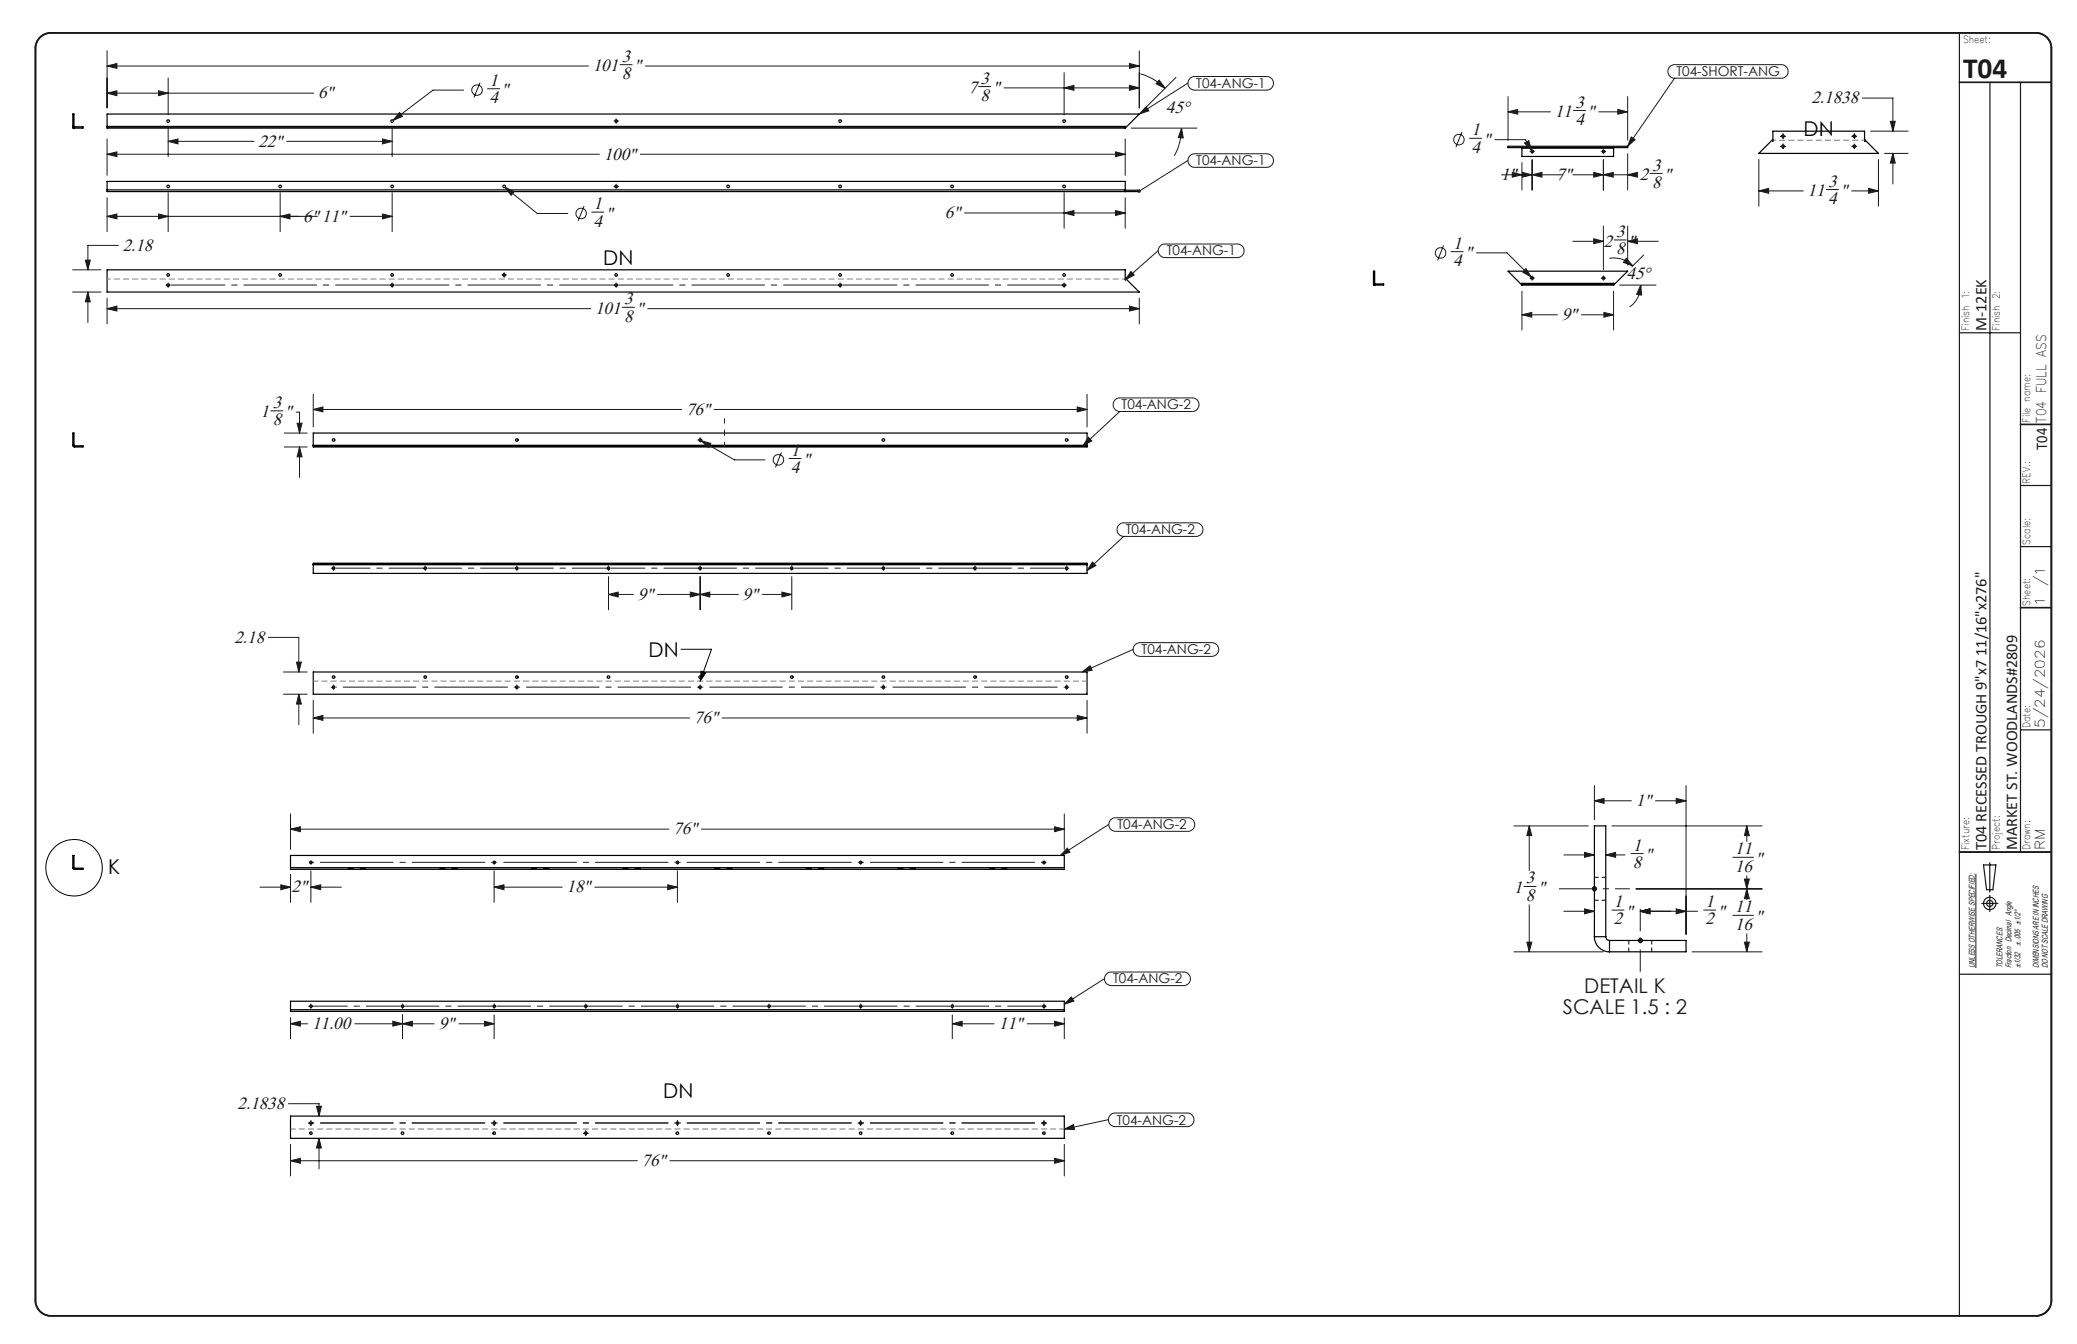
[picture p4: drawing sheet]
<svg xmlns="http://www.w3.org/2000/svg" width="432mm" height="279mm" viewBox="0 0 432 279" stroke-linecap="round" stroke-linejoin="round" font-family="sans-serif">
<g fill="none" stroke="#191924" stroke-width=".21">
<path d="M22.3 13.7l2-.5v1zM22.3 19.4l2-.5v1zM22.3 10.5v11.9M22.3 13.7h100M22.3 19.4h42.9M32.9 18.9l2.1 .5-2.1 .5zM35 16.2v7.7M96.4 18.7h-6.4l-8.3 6.3M99.8 17.2l-1.3 3.1M101.4 18.5h2.5M128.9 13.4h2.5M134.2 13.7h102.7"/>
<path d="M203.4 18h2.6M208.7 18.3h28.2M221.2 18.3l2.1-.6v1.1zM221.2 15.1v8.8M234.8 13.2l2.1 .5-2.1 .5zM234.8 17.7l2.1 .6-2.1 .5zM236.9 10.5v11.9M237.1 15.3a11.9 11.9 0 0 1 5.1 3M241 16.7l1.2 1.6-1.9-.9zM244.5 16.1l-6.8 6.7M246.9 17.3l-10 6.4M247.3 16.4l.9-.5h15.1a1.41 1.41 0 0 1 1.5 1.4 1.41 1.41 0 0 1-1.5 1.4h-14.9a1.42 1.42 0 0 1-1.3-.8 1.42 1.42 0 0 1 .2-1.5z"/>
<path d="M347.2 13.8l.8-.4h22.3a1.41 1.41 0 0 1 1.5 1.5 1.41 1.41 0 0 1-1.5 1.4h-22.1a1.43 1.43 0 0 1-1.3-1 1.43 1.43 0 0 1 .3-1.5zM348.2 16.2l-9.8 14.2M22.3 32.1l2-.5v1zM22.3 28.9v7.5M22.3 32.1h102.3M35 29.4l2-.5v1zM35 26.4v6.2M35 29.4h17.8M59.6 29.4h21.9M79.5 28.9l2 .5-2 .5zM81.5 26.4v6.2M83 23.4l.7 .8-2 .8z"/>
<path d="M105 38.9l1.9 .9-.6 .8zM105 38.9l6.7 5.5h6.3M127.6 25.2h.1M127.6 38.8h.1M127.9 25.2h.4M127.9 38.8h.4M128.1 24.7h.1M128.1 24.9v.5M128.1 25.6h.1M128.1 38.3h.1M128.1 38.6v.4M128.1 39.2h.1"/>
<path d="M128.5 25.2h.1M128.5 38.8h.1M133.1 32.1h100.8M231.9 31.6l2 .5-2 .5zM233.9 28.9v7.5M235.2 26.6h13.6M238.3 22.2l.5 .8-1.9 .7zM245.6 26.6l.4 2.1-1-.1zM245.6 26.6a11.8 11.8 0 0 1-1.5 5.8M246.9 33.4l-10.1 6.4M247.4 32.3l1-.3h14.9a1.41 1.41 0 0 1 1.5 1.4 1.41 1.41 0 0 1-1.5 1.4h-14.9a1.4 1.4 0 0 1-1.4-.9 1.4 1.4 0 0 1 .4-1.6zM303.9 27.4l-1.2 3.2"/>
<path d="M305.5 28.8h2.5M310.8 29h6.3l1.3 2.3M312.2 36.3h12.7M313.5 23.2l2-.4v.9zM313.5 20.1v9M313.5 23.2h8.8M314.4 35.8l2 .5-2 .5zM316.4 33.8v5.7M316.5 35.8l2 .5-2 .5zM316.9 29.7l.9-.5 .6 2.1zM318.1 31.5h.1M318.3 31.5h.4"/>
<path d="M318.5 36.3l2.1-.5v1zM318.5 31h.1M318.5 31.3v.4M318.5 31.9v.1M318.5 33.2v6.3M318.9 31.5h.1M327 36.3h13M327.1 23h2.5M331.3 35.8l2 .5-2 .5zM332.4 23.2h6M332.9 31.5h.1M333.1 31.5h.5"/>
<path d="M333.3 36.3l2.1-.5v1zM333.3 31h.1M333.3 31.3v.4M333.3 31.9v.1M333.3 33.2v6.3M333.8 31.5h.1M336.3 22.8l2.1 .4-2.1 .5zM338.4 36.3l2-.5v1zM338.4 20.1v9M338.4 32v7.5M339.1 28.5l.8 .5-1.5 1.4zM343 36.1h2.6"/>
<path d="M365.7 39.7l2-.5v1zM365.7 33.2v9.7M365.7 39.7h9.2M370.2 28.3h.1M370.2 30.4h.1M370.5 28.3h.4M370.5 30.4h.4M370.7 27.8v.1M370.7 28.1v.4M370.7 28.8h.1M370.7 30h.1M370.7 30.2v.4"/>
<path d="M370.7 30.8v.1M371.1 28.3h.1M371.1 30.4h.1M379.7 39.4h2.5M385 39.7h5.5M385 28.3h.1M385 30.4h.1M385.3 28.3h.4M385.3 30.4h.4M385.5 27.8v.1M385.5 28.1v.4M385.5 28.8h.1"/>
<path d="M385.5 30h.1M385.5 30.2v.4M385.5 30.8v.1M385.9 28.3h.1M385.9 30.4h.1M387.2 20.4h6.3v6.9M388.5 39.2l2 .5-2 .5zM388.9 27.3h7.8M390.5 33.2v9.7M391.8 31.9h4.9M393 25.2h1l-.5 2.1zM393.5 31.9l.5 2h-1z"/>
<path d="M393.5 31.9v6.3M15.1 56.1h5.9M17.7 54.1h1.1l-.5 2zM22.3 45l2-.5v1zM22.3 41.1v7.1M22.3 45h43.7M24.6 51h-6.3v5.1M32.9 44.5l2.1 .5-2.1 .5zM34.5 59.3h.1M34.7 59.3h.5M35 40v8.2M35 58.8h.1"/>
<path d="M35 59.1v.4M35 59.7v.1M58.2 45l2.1-.5v1zM58.2 40v8.2M72.8 45h8.7M79.5 44.5l2 .5-2 .5zM81.3 59.3h.4M81.5 40v8.2M81.5 58.8h.1M81.5 59.1v.4M81.5 59.7v.1M104.4 57.2h.1"/>
<path d="M104.6 57.2h.4M104.8 56.7h.1M104.8 56.9v.5M104.8 57.6h.1M105.2 57.2h.1M121.4 42.8l-1.2 3.1M123 44.1h2.5M127.9 59.3h.4M128.1 58.8h.1M128.1 59.1v.4M128.1 59.7v.1M174.4 59.3h.5"/>
<path d="M174.7 58.8h.1M174.7 59.1v.4M174.7 59.7v.1M200.5 44.3h33.4M221 59.3h.4M221.2 44.3l2.1-.5v1zM221.2 40v7.4M221.2 58.8h.1M221.2 59.1v.4M221.2 59.7v.1M221.7 59.3h.1M231.9 43.8l2 .5-2 .5z"/>
<path d="M233.9 41.1v6.3M235.1 56.4l.7 .8-1.9 1zM240.8 52.1l-6.9 6.1M241.2 51.2l.8-.5h15.2a1.41 1.41 0 0 1 1.5 1.4 1.41 1.41 0 0 1-1.5 1.5h-15a1.42 1.42 0 0 1-1.3-.9 1.42 1.42 0 0 1 .3-1.5zM300.1 51l-1.2 3.2M301.7 52.3h2.5M307 52.6h6.3l5 5M316.5 56.6l.8-.8 1 1.8zM318.1 57.8h.1M318.3 57.8h.4M318.5 57.3v.1M318.5 57.6v.4"/>
<path d="M318.5 58.2v.1M318.9 57.8h.1M327 50.2h6.3M331.3 49.6l2 .6-2 .5zM332.9 57.8h.1M333.1 57.8h.5M333.3 47v9.1M333.3 57.3v.1M333.3 57.6v.4M333.3 58.2v.1M333.8 57.8h.1M334.6 53.7a5.5 5.5 0 0 1 4.8 1.6"/>
<path d="M335.6 49.9h2.5M336.7 59.3h7.6M338.1 53.7l1.3 1.6-1.9-.8zM338.4 50.2l2-.6v1.1zM338.4 47v8.1M338.4 50.2h6.3M341.1 59.3l.2 2-1-.1zM341.1 59.3a5.5 5.5 0 0 1-2.3 4.5M341.7 53l-2.4 2.5M15.1 60.7h5.9M18.3 60.7l.5 2.1h-1.1zM18.3 60.7v6.4"/>
<path d="M22.3 64.2l2-.6v1.1zM22.3 62v5.3M22.3 64.2h100.5M129.4 63.9h2.5M134.7 64.2h102.2M234.8 63.6l2.1 .6-2.1 .5zM236.9 62v5.3M316.4 65.4l2.1-.5v1zM316.4 60.5v8.1M316.4 65.4h7.4M328.8 65.4h6.7M333.4 64.9l2.1 .5-2.1 .5z"/>
<path d="M335.5 60.5v8.1M56.3 85.4h2.5M59.1 92.9h4.8M59.1 90h4.8M61.6 85.7h.7v4.3M61.8 88h1l-.5 2zM62.3 92.9l.5 2.1h-1zM62.3 92.9v6.4M65.1 85.1l2-.5v1zM65.1 82v6.8M65.1 85.1h76.6M145.1 91.5h.1"/>
<path d="M145.3 91.5h.5M145.6 91v.1M145.6 91.3v.4M145.6 91.9h.1M145.8 91.6l2 .6-.5 .9zM145.8 91.6l6.9 4h6.3M146 91.5h.1M148.5 85.1h77.5M162.5 94l-1.3 3.2M164 95.3h2.5M223.9 84.6l2.1 .5-2.1 .5zM226 82v6.8"/>
<path d="M226.3 90.9l.7 .8-1.9 1zM231.8 83.2l.9-.5h15.2a1.41 1.41 0 0 1 1.4 1.4 1.41 1.41 0 0 1-1.4 1.4h-15.1a1.42 1.42 0 0 1-1.3-.8 1.42 1.42 0 0 1 .3-1.5zM232.8 85.5l-7.7 7.2M68.9 118.1h.1M69.1 118.1h.5M69.4 117.7h.1M69.4 117.9v.5M69.4 118.6h.1M88.2 118.1h.4M88.4 117.7h.1M88.4 117.9v.5M88.4 118.6h.1"/>
<path d="M107.2 118.1h.5M107.5 117.7h.1M107.5 117.9v.5M107.5 118.6h.1M126.3 118.1h.4M126.5 117.7h.1M126.5 117.9v.5M126.5 118.6h.1M126.5 119.9v6.9M145.3 118.1h.5M145.6 117.7h.1M145.6 117.9v.5"/>
<path d="M145.6 118.6h.1M145.6 119.9v6.9M164.4 118.1h.4M164.6 117.7h.1M164.6 117.9v.5M164.6 118.6h.1M164.6 119.9v6.9M183.4 118.1h.5M183.7 117.7h.1M183.7 117.9v.5M183.7 118.6h.1M202.5 118.1h.4"/>
<path d="M202.7 117.7h.1M202.7 117.9v.5M202.7 118.6h.1M221.5 118.1h.5M221.8 117.7h.1M221.8 117.9v.5M221.8 118.6h.1M222.2 118.1h.1M227.1 116.8l.7 .8-1.8 1zM232.6 109.1l.9-.4h15.2a1.41 1.41 0 0 1 1.4 1.4 1.41 1.41 0 0 1-1.4 1.4h-15.1a1.4 1.4 0 0 1-1.3-.8 1.4 1.4 0 0 1 .3-1.6zM233.6 111.5l-7.6 7.1M55.8 132.5h6.3v7.2"/>
<path d="M58.9 139.7h5M61.6 137.7h1.1l-.6 2zM126.5 123.6l2-.5v1zM126.5 123.6h5.2M136.7 123.6h16.8M143.5 123.1l2.1 .5-2.1 .5zM145.6 123.6l2-.5v1zM158.5 123.6h6.1M162.6 123.1l2 .5-2 .5zM225 139.7l1.6-1.3 .4 .9zM235.6 135l-10.6 4.7M236 133.9l1-.3h15a1.43 1.43 0 0 1 1.4 1.4 1.43 1.43 0 0 1-1.4 1.5h-15a1.43 1.43 0 0 1-1.3-1 1.43 1.43 0 0 1 .3-1.6z"/>
<path d="M58.9 144.3h5M62.1 144.3l.6 2.1h-1.1zM62.1 144.3v6.4M65.1 149.3l2-.6v1.1zM65.1 145.6v6.8M65.1 149.3h78.3M68.9 142.9h.1M69.1 142.9h.5M69.4 142.4v.1M69.4 142.7v.4M69.4 143.3h.1M107.2 142.9h.5"/>
<path d="M107.5 142.4v.1M107.5 142.7v.4M107.5 143.3h.1M145.3 142.9h.5M145.6 142.4v.1M145.6 142.7v.4M145.6 143.3h.1M150.1 149.3h75.9M183.4 142.9h.5M183.7 142.4v.1M183.7 142.7v.4M183.7 143.3h.1"/>
<path d="M221.5 142.9h.5M221.8 142.4v.1M221.8 142.7v.4M221.8 143.3h.1M222.2 142.9h.1M223.9 148.7l2.1 .6-2.1 .5zM226 145.6v6.8M60.4 172.4l2-.5v1zM60.4 169.2v7.4M60.4 172.4h78.7M64.2 179.3h.1M64.4 179.3h.4"/>
<path d="M64.6 178.8v.1M64.6 179.1v.4M64.6 179.7v.1M102.5 179.3h.4M102.7 178.8v.1M102.7 179.1v.4M102.7 179.7v.1M140.6 179.3h.4M140.8 178.8v.1M140.8 179.1v.4M140.8 179.7v.1M145.8 172.4h75.5"/>
<path d="M178.7 179.3h.4M178.9 178.8v.1M178.9 179.1v.4M178.9 179.7v.1M216.8 179.3h.4M217 178.8v.1M217 179.1v.4M217 179.7v.1M217.5 179.3h.1M219.3 171.9l2 .5-2 .5zM221.3 169.2v7.4M221.9 176.3l.5 .9-1.9 .6z"/>
<path d="M230.5 171.4l-10 6.4M230.9 170.5l.9-.5h15.2a1.41 1.41 0 0 1 1.4 1.4 1.41 1.41 0 0 1-1.4 1.4h-15.1a1.43 1.43 0 0 1-1.3-.8 1.43 1.43 0 0 1 .3-1.5zM314.7 171.7h15.5M317.9 171.7l.6 2h-1.1zM317.9 171.7v9.3M325.1 177.7h6.4M329.4 177.2l2.1 .5-2.1 .5zM331.5 166.5l2-.5v1zM331.5 163.3v7.1M331.5 166.5h7.7M333.8 177.7l2.1-.5v1zM333.8 177.7h4"/>
<path d="M335.1 171.7h31.2M339.1 177.4h2.5M344.2 166.5h6.3M348.5 166l2 .5-2 .5zM350.5 163.3v30.9M360.3 178.2h4.3M363.1 171.7l.6 2h-1zM363.1 171.7v3.2M54 184.4h6.4M58.4 183.9l2 .5-2 .6zM60.4 181.8v5.8M64.6 184.4l2.1-.5v1.1z"/>
<path d="M64.6 181v6.6M64.6 184.4h6.4M102.7 184.4l2.1-.5v1.1zM102.7 181v6.6M102.7 184.4h14.2M123.6 184.4h17.2M138.8 183.9l2 .5-2 .6zM140.8 181v6.6M314.7 197.9h18.6M316.8 184.3h2.5M317.4 195.9h1.1l-.6 2zM317.9 188.1v9.8"/>
<path d="M325.1 189.4h6.4M329.4 188.9l2.1 .5-2.1 .6zM335.1 189.2h2.5M340.1 184.8h26.2M341 189.4l2-.5v1.1zM341 189.4h11.9M348.5 188.9l2 .5-2 .6zM351.8 197.9h14.5M354.2 189.2h2.5M360.3 190.3h4.3M362.7 182.7h1l-.6 2.1zM362.7 195.9h1l-.6 2z"/>
<path d="M363.1 184.8l.6 2h-1zM363.1 182.1v4.9M363.1 194.1v3.8M410.8 181.6v19.7M60.4 212.8l2-.5v1zM60.4 212.8h3.6M60.4 211.5v4.5M64.2 209.2h.1M64.4 209.2h.4M64.6 208.7v.1M64.6 209v.4M64.6 209.6v.1"/>
<path d="M73.7 212.8h16.6M81.7 212.3l2 .5-2 .5zM83.5 209.2h.4M83.7 212.8l2-.5v1zM83.7 208.7v.1M83.7 209v.4M83.7 209.6v.1M83.7 210.9v5.1M95.3 212.8h7.4M100.7 212.3l2 .5-2 .5zM102.5 209.2h.4M102.7 208.7v.1"/>
<path d="M102.7 209v.4M102.7 209.6v.1M102.7 210.9v5.1M121.6 209.2h.4M121.8 208.7v.1M121.8 209v.4M121.8 209.6v.1M140.6 209.2h.4M140.8 208.7v.1M140.8 209v.4M140.8 209.6v.1M159.7 209.2h.4"/>
<path d="M159.9 208.7v.1M159.9 209v.4M159.9 209.6v.1M178.7 209.2h.4M178.9 208.7v.1M178.9 209v.4M178.9 209.6v.1M197.8 209.2h.4M198 212.8l2-.5v1zM198 212.8h8.7M198 208.7v.1M198 209v.4"/>
<path d="M198 209.6v.1M198 210.9v5.1M213.5 212.8h7.8M216.8 209.2h.4M217 208.7v.1M217 209v.4M217 209.6v.1M217.5 209.2h.1M219.3 212.3l2 .5-2 .5zM221.3 211.5v4.5M222.7 207.3l.6 .8-2 .7zM229.6 203.4l-8.3 5.4"/>
<path d="M230 202.5l.9-.4h15.2a1.41 1.41 0 0 1 1.4 1.4 1.41 1.41 0 0 1-1.4 1.4h-15.1a1.43 1.43 0 0 1-1.3-.8 1.43 1.43 0 0 1 .3-1.6zM60 229.4h6.3v2.6M60.4 237.9v6.6M64.2 233.5h.1M64.4 233.5h.4M64.6 233h.1M64.6 233.3v.4M64.6 233.9v.1M65.8 230h1l-.5 2zM66.3 236.6l.5 2.1h-1zM66.3 236.6v6.4M102.5 233.5h.4"/>
<path d="M102.7 233h.1M102.7 233.3v.4M102.7 233.9v.1M121.3 235.6h.1M121.6 235.6h.4M121.8 235.1v.1M121.8 235.4v.4M121.8 236h.1M122.2 235.6h.1M140.6 233.5h.4M140.8 233h.1M140.8 233.3v.4"/>
<path d="M140.8 233.9v.1M178.7 233.5h.4M178.9 233h.1M178.9 233.3v.4M178.9 233.9v.1M216.8 233.5h.4M217 233h.1M217 233.3v.4M217 233.9v.1M217.5 233.5h.1M221.3 234.7l1.9-.9 .2 1zM221.3 237.9v6.6"/>
<path d="M230.4 232.8l-9.1 1.9M230.8 231.8l.9-.4h15.1a1.41 1.41 0 0 1 1.4 1.4 1.41 1.41 0 0 1-1.4 1.4h-15a1.43 1.43 0 0 1-1.2-.8 1.43 1.43 0 0 1 .2-1.6zM60.4 241.3l2-.5v1zM60.4 241.3h72.1M139.3 241.3h82M219.3 240.8l2 .5-2 .5z"/>
<circle cx="99.2" cy="18.7" r="1.09"/>
<circle cx="303.3" cy="29" r="1.1"/>
<circle cx="120.8" cy="44.4" r="1.1"/>
<circle cx="299.5" cy="52.6" r="1.09"/>
<circle cx="161.8" cy="95.6" r="1.09"/>
</g>
<g fill="none" stroke="#191924" stroke-width=".25">
<path d="M407.4 6.9v266.7M413.7 17.1v160M420.1 17.1v160M407.4 69.2h12.7M420.1 113.6h6.3M420.1 100.9h6.3M420.1 151.7h6.3M407.4 177.1h19M412.4 179.8h2.5l-.6 5.2h-1.3zM413.7 179.4v6.1M412 187.8h3.4M413.7 186.1v3.4"/>
<path d="M407.4 202.5h19"/>
<circle cx="413.6" cy="187.8" r="1.29"/>
<circle cx="413.7" cy="187.8" r=".64"/>
</g>
<path d="M8.2 7.9a3.3 3.3 0 0 1 2.3-1.1h412.8a3.2 3.2 0 0 1 3.2 3.2v260.4a3.2 3.2 0 0 1-3.2 3.1h-412.8a3.2 3.2 0 0 1-3.1-3.1v-260.4a3.2 3.2 0 0 1 .8-2.1zM407.4 17.1h19M420.1 88.2h6.3M420.1 126.3h6.3M407.4 177.1h19" fill="none" stroke="#191924" stroke-width=".35"/>
<g fill="none" stroke="#000" stroke-width=".25">
<path d="M15.4 26.3l.1 .1M15.4 26.3l-.3 .1 .4 .2M15.4 26.3v-2.6h-.3v2.9h.2M15.5 26.4v.2M15.5 26.4h1.8v.2h-1.8M22.3 26.3v.1M22.3 39.5v.3h214.6v-.3h-3M22.3 26.4h211.6M22.3 26.4v.2h211.6v-.2M22.3 23.7h214.6l-2.9 2.9v-.3h-211.7zM22.3 39.5v-1.8h211.6v1.8M22.3 39.5h211.6"/>
<path d="M233.9 26.3v.1M233.9 39.5v.3M234 39.5v.3M313.5 30.4h24.9v.3h-24.9zM316.4 30.7v.1M316.4 30.8v1.7h19.1v-1.7M316.4 30.8h19.1M335.5 30.7v.1M387.6 29.3h.1M387.6 29l2.9 2.9h-24.8l2.8-2.9 .1 .3v-2h19v2M22.3 56.1h211.6v2.1l.1-.3 2.9 2.8h-214.6zM285.5 56.4h.3v2.8h-.3z"/>
<path d="M285.7 59.2l.2 .1M285.8 58.9l.1 .1M285.9 59h1.8v.3h-1.8M285.9 59v.3M313.5 56.4h24.9l-2.9 2.8v-.3h-19.1v.3zM316.4 58.9v.1M316.4 59v.3h19.1v-.3M316.4 59h19.1M335.5 58.9v.1M15.1 92.6l.1 .2 .3 .1M15.1 92.6v-2.6h.3v2.6M15.1 92.6h.3"/>
<path d="M15.4 92.6l.1 .1M15.5 92.7v.2M15.5 92.7h1.8v.2h-1.8M65.1 92.6v.1M65.1 92.6h160.9M65.1 92.6v-2.6h160.9v2.6M65.1 92.7h160.9M65.1 92.7v.2h160.9v-.2M226 92.6v.1M65.1 117.3v.1M65.1 117.3v-.2h160.9v.2M65.1 117.4v1.8h160.9v-1.8"/>
<path d="M65.1 117.3h160.9M65.1 117.4h160.9M226 117.3v.1M65.1 139.7h160.9v4.6h-160.9zM15.1 180.4l.2 .3h.2M15.1 180.4v-2.6h.3v2.6M15.1 180.4h.3M15.4 180.4l.1 .1M15.5 180.5v.2M15.5 180.5h1.8v.2h-1.8M60.4 180.4v.1M60.4 180.4h160.9"/>
<path d="M60.4 180.4v-2.6h160.9v2.6M60.4 180.5h160.9M60.4 180.5v.2h160.9v-.2M221.3 180.4v.1M331.5 194.7a3.1 3.1 0 0 0 3.1 3.2M331.5 194.7h2.3M331.5 194.7v-23h2.3v23M333.8 194.7a.78 .78 0 0 0 .8 .8M334.6 195.5v2.4M334.6 195.5h15.9v2.4h-15.9M60.4 209.9v.4h160.9v-.4M60.4 209.9v-1.8h160.9v1.8"/>
<path d="M60.4 209.9h160.9M60.4 232h160.9v4.6h-160.9z"/>
<circle cx="35" cy="38.8" r=".27"/>
<circle cx="35" cy="25.2" r=".27"/>
<circle cx="58.3" cy="38.8" r=".27"/>
<circle cx="81.5" cy="38.8" r=".27"/>
<circle cx="81.5" cy="25.2" r=".27"/>
<circle cx="104.8" cy="38.8" r=".27"/>
<circle cx="128.1" cy="25.2" r=".27"/>
<circle cx="128.1" cy="38.8" r=".27"/>
<circle cx="151.4" cy="38.8" r=".27"/>
<circle cx="174.7" cy="25.2" r=".27"/>
<circle cx="174.7" cy="38.8" r=".27"/>
<circle cx="198" cy="38.8" r=".27"/>
<circle cx="221.2" cy="25.2" r=".27"/>
<circle cx="221.2" cy="38.8" r=".27"/>
<circle cx="318.5" cy="31.5" r=".26"/>
<circle cx="333.4" cy="31.5" r=".26"/>
<circle cx="370.7" cy="28.3" r=".26"/>
<circle cx="370.7" cy="30.4" r=".26"/>
<circle cx="385.5" cy="28.3" r=".26"/>
<circle cx="385.5" cy="30.4" r=".26"/>
<circle cx="35" cy="57.2" r=".27"/>
<circle cx="35" cy="59.3" r=".26"/>
<circle cx="58.3" cy="57.2" r=".27"/>
<circle cx="81.5" cy="57.2" r=".27"/>
<circle cx="81.5" cy="59.3" r=".26"/>
<circle cx="104.8" cy="57.2" r=".27"/>
<circle cx="128.1" cy="57.2" r=".27"/>
<circle cx="128.1" cy="59.3" r=".26"/>
<circle cx="151.4" cy="57.2" r=".27"/>
<circle cx="174.7" cy="57.2" r=".27"/>
<circle cx="174.7" cy="59.3" r=".26"/>
<circle cx="198" cy="57.2" r=".27"/>
<circle cx="221.2" cy="57.2" r=".27"/>
<circle cx="221.2" cy="59.3" r=".26"/>
<circle cx="318.5" cy="57.8" r=".26"/>
<circle cx="333.4" cy="57.8" r=".26"/>
<circle cx="69.3" cy="91.5" r=".26"/>
<circle cx="107.4" cy="91.5" r=".26"/>
<circle cx="145.5" cy="91.5" r=".26"/>
<circle cx="183.6" cy="91.5" r=".26"/>
<circle cx="221.7" cy="91.5" r=".26"/>
<circle cx="69.3" cy="118.1" r=".27"/>
<circle cx="88.4" cy="118.1" r=".27"/>
<circle cx="107.4" cy="118.1" r=".27"/>
<circle cx="126.5" cy="118.1" r=".27"/>
<circle cx="145.5" cy="118.1" r=".27"/>
<circle cx="164.6" cy="118.1" r=".27"/>
<circle cx="183.6" cy="118.1" r=".27"/>
<circle cx="202.7" cy="118.1" r=".27"/>
<circle cx="221.7" cy="118.1" r=".27"/>
<circle cx="69.3" cy="140.7" r=".26"/>
<circle cx="69.3" cy="142.9" r=".27"/>
<circle cx="88.4" cy="140.7" r=".26"/>
<circle cx="107.4" cy="140.7" r=".26"/>
<circle cx="107.4" cy="142.9" r=".27"/>
<circle cx="126.5" cy="140.7" r=".26"/>
<circle cx="145.5" cy="140.7" r=".26"/>
<circle cx="145.5" cy="142.9" r=".27"/>
<circle cx="164.6" cy="140.7" r=".26"/>
<circle cx="183.6" cy="140.7" r=".26"/>
<circle cx="183.6" cy="142.9" r=".27"/>
<circle cx="202.7" cy="140.7" r=".26"/>
<circle cx="221.7" cy="140.7" r=".26"/>
<circle cx="221.7" cy="142.9" r=".27"/>
<circle cx="64.6" cy="179.3" r=".26"/>
<circle cx="102.7" cy="179.3" r=".26"/>
<circle cx="140.8" cy="179.3" r=".26"/>
<circle cx="178.9" cy="179.3" r=".26"/>
<circle cx="217" cy="179.3" r=".26"/>
<circle cx="64.6" cy="209.2" r=".26"/>
<circle cx="83.7" cy="209.2" r=".26"/>
<circle cx="102.7" cy="209.2" r=".26"/>
<circle cx="121.8" cy="209.2" r=".26"/>
<circle cx="140.8" cy="209.2" r=".26"/>
<circle cx="159.9" cy="209.2" r=".26"/>
<circle cx="178.9" cy="209.2" r=".26"/>
<circle cx="198" cy="209.2" r=".26"/>
<circle cx="217" cy="209.2" r=".26"/>
<circle cx="64.6" cy="235.6" r=".26"/>
<circle cx="64.6" cy="233.5" r=".26"/>
<circle cx="83.7" cy="235.6" r=".26"/>
<circle cx="102.7" cy="235.6" r=".26"/>
<circle cx="102.7" cy="233.5" r=".26"/>
<circle cx="121.8" cy="235.6" r=".26"/>
<circle cx="140.8" cy="235.6" r=".26"/>
<circle cx="140.8" cy="233.5" r=".26"/>
<circle cx="159.9" cy="235.6" r=".26"/>
<circle cx="178.9" cy="235.6" r=".26"/>
<circle cx="178.9" cy="233.5" r=".26"/>
<circle cx="198" cy="235.6" r=".26"/>
<circle cx="217" cy="235.6" r=".26"/>
<circle cx="217" cy="233.5" r=".26"/>
</g>
<path d="M331.5 187.1h2.4M333.9 182.4h-2.4M338.6 195.5v2.4M343.4 197.9v-2.4" fill="none" stroke="#000" stroke-width=".21" stroke-dasharray="1.3 .6" stroke-dashoffset=".4" stroke-linecap="butt"/>
<g fill="none" stroke="#000" stroke-width=".21">
<path d="M141.6 135h6.3l-2.3 6.6M145.8 139.5l.9 .4-1.1 1.7z"/>
<circle cx="15.4" cy="180.4" r="5.9"/>
</g>
<path d="M331 184.8h1M331.1 184.4l.7 .7M331.5 184.3v1M331.8 184.4l-.7 .7M340.5 195.5h1M340.6 195.2l.7 .7M341 195v1M341.3 195.2l-.7 .7" fill="none" stroke="#191924" stroke-width=".5"/>
<g fill="none" stroke="#191924" stroke-width=".21" stroke-dasharray="15.2 1.3 1.3 1.3" stroke-dashoffset="8" stroke-linecap="butt">
<path d="M69.8 118.1h18.2M88.8 118.1h18.2M107.9 118.1h18.2M126.9 118.1h18.2M146 118.1h18.2M165 118.1h18.2M184.1 118.1h18.2M203.1 118.1h18.2M65.1 209.2h18.2M84.1 209.2h18.2M103.2 209.2h18.2M122.2 209.2h18.2"/>
<path d="M141.3 209.2h18.2M160.3 209.2h18.2M179.4 209.2h18.2M198.4 209.2h18.2"/>
</g>
<path d="M35.4 59.3h45.7M82 59.3h45.7M128.5 59.3h45.8M175.1 59.3h45.7" fill="none" stroke="#191924" stroke-width=".21" stroke-dasharray="15.2 1.3 1.3 1.3" stroke-dashoffset="3.8" stroke-linecap="butt"/>
<path d="M150.6 92.9v-5.9" fill="none" stroke="#191924" stroke-width=".21" stroke-dasharray="15.2 1.3 1.3 1.3" stroke-dashoffset="14.2" stroke-linecap="butt"/>
<path d="M69.8 142.8h37.2M107.9 142.8h37.2M146 142.8h37.2M184.1 142.8h37.2M65.1 179.3h37.2M103.2 179.3h37.2M141.3 179.3h37.2M179.4 179.3h37.2M102.3 233.5h-37.2M140.4 233.5h-37.2M178.5 233.5h-37.2M216.6 233.5h-37.2" fill="none" stroke="#191924" stroke-width=".21" stroke-dasharray="15.2 1.3 1.3 1.3" stroke-dashoffset="-1.5" stroke-linecap="butt"/>
<path d="M341 188.9v13.1" fill="none" stroke="#191924" stroke-width=".21" stroke-dasharray="15.2 1.3 1.3 1.3" stroke-dashoffset="10.6" stroke-linecap="butt"/>
<path d="M324.1 184.8h14.8" fill="none" stroke="#191924" stroke-width=".21" stroke-dasharray="15.2 1.3 1.3 1.3" stroke-dashoffset="7.4" stroke-linecap="butt"/>
<path d="M368.6 29.2h19" fill="none" stroke="#808080" stroke-width=".21" stroke-dasharray="1.3 .6" stroke-dashoffset=".6" stroke-linecap="butt"/>
<path d="M233.9 58h-211.6" fill="none" stroke="#808080" stroke-width=".21" stroke-dasharray="1.3 .6" stroke-dashoffset=".5" stroke-linecap="butt"/>
<path d="M226 141.6h-160.9M221.3 234.7h-160.9" fill="none" stroke="#808080" stroke-width=".21" stroke-dasharray="1.3 .6" stroke-dashoffset=".2" stroke-linecap="butt"/>
<path d="M221.3 180.5h-160.9" fill="none" stroke="#808080" stroke-width=".21" stroke-dasharray="15.2 1.3 1.3 1.3" stroke-dashoffset="3.4" stroke-linecap="butt"/>
<g fill="#191924">
<path d="M339.1 28.5l.8 .5-1.5 1.4zM238.3 22.2l.5 .8-1.9 .7zM236.6 39.5l-.1 .4 .3-.1-.3 .1a.34 .34 0 0 0 .5 .1 .34 .34 0 0 0 .1-.5 .34 .34 0 0 0-.5 0zM226.3 90.9l.7 .8-1.9 1zM227.1 116.8l.7 .8-1.8 1zM222.7 207.3l.6 .8-2 .7z"/>
<path d="M341.1 59.3l.2 2-1-.1zM338.1 53.7l1.3 1.6-1.9-.8zM333.4 64.9l2.1 .5-2.1 .5zM316.4 65.4l2.1-.5v1zM317.3 55.8l-.8 .8 1.8 1zM331.3 49.6l2 .6-2 .5zM338.4 50.2l2-.6v1.1zM338.4 36.3l2-.5v1zM331.3 35.8l2 .5-2 .5zM314.4 35.8l2 .5-2 .5zM318.5 36.3l2.1-.5v1zM316.9 29.7l1.5 1.6-.6-2.1zM333.3 36.3l2.1-.5v1zM316.5 35.8l2 .5-2 .5zM336.3 22.8l2.1 .4-2.1 .5zM313.5 23.2l2-.4v.9zM393.5 31.9l.5 2h-1zM393 25.2h1l-.5 2.1zM365.7 39.7l2-.5v1zM388.5 39.2l2 .5-2 .5zM22.3 13.7l2-.5v1zM234.8 13.2l2.1 .5-2.1 .5zM32.9 18.9l2.1 .5-2.1 .5zM22.3 19.4l2-.5v1zM221.2 18.3l2.1-.6v1.1zM234.8 17.7l2.1 .6-2.1 .5zM79.5 28.9l2 .5-2 .5zM35 29.4l2-.5v1zM83 23.4l-1.3 1.6 2-.8zM245.6 26.6l.4 2.1-1-.1zM241 16.7l1.2 1.6-1.9-.9zM22.3 32.1l2-.5v1zM231.9 31.6l2 .5-2 .5zM32.9 44.5l2.1 .5-2.1 .5zM22.3 45l2-.5v1zM79.5 44.5l2 .5-2 .5zM58.2 45l2.1-.5v1zM221.2 44.3l2.1-.5v1zM231.9 43.8l2 .5-2 .5zM105 38.9l1.3 1.7 .6-.8zM22.3 64.2l2-.6v1.1zM234.8 63.6l2.1 .6-2.1 .5zM17.7 54.1h1.1l-.5 2zM18.3 60.7l.5 2.1h-1.1zM62.3 92.9l.5 2.1h-1zM61.8 88h1l-.5 2zM145.8 91.6l1.5 1.5 .5-.9zM65.1 85.1l2-.5v1zM223.9 84.6l2.1 .5-2.1 .5zM162.6 123.1l2 .5-2 .5zM145.6 123.6l2-.5v1zM143.5 123.1l2.1 .5-2.1 .5zM126.5 123.6l2-.5v1zM65.1 149.3l2-.6v1.1zM223.9 148.7l2.1 .6-2.1 .5zM62.1 144.3l.6 2.1h-1.1zM61.6 137.7h1.1l-.6 2zM60.4 172.4l2-.5v1zM219.3 171.9l2 .5-2 .5zM64.6 184.4l2.1-.5v1.1zM58.4 183.9l2 .5-2 .6zM102.7 184.4l2.1-.5v1.1zM138.8 183.9l2 .5-2 .6zM60.4 241.3l2-.5v1zM219.3 240.8l2 .5-2 .5zM65.8 230h1l-.5 2zM66.3 236.6l.5 2.1h-1z"/>
</g>
<path d="M145.8 139.5l.9 .4-1.1 1.7z" fill="#000"/>
<g fill="#191924">
<path d="M221.9 176.3l.5 .9-1.9 .6z"/>
<path d="M235.1 56.4l.7 .8-1.9 1zM225 139.7l1.6-1.3 .4 .9zM221.3 234.7l1.9-.9 .2 1z"/>
<path d="M317.9 171.7l.6 2h-1.1zM317.4 195.9h1.1l-.6 2zM331.5 166.5l2-.5v1zM348.5 166l2 .5-2 .5zM333.8 177.7l2.1-.5v1zM329.4 177.2l2.1 .5-2.1 .5zM362.7 182.7h1l-.6 2.1zM363.1 171.7l.6 2h-1zM362.7 195.9h1l-.6 2zM363.1 184.8l.6 2h-1zM341 189.4l2-.5v1.1zM348.5 188.9l2 .5-2 .6zM329.4 188.9l2.1 .5-2.1 .6zM341 189.4l2-.5v1.1z"/>
<path d="M83.7 212.8l2-.5v1zM100.7 212.3l2 .5-2 .5zM81.7 212.3l2 .5-2 .5zM60.4 212.8l2-.5v1zM198 212.8l2-.5v1zM219.3 212.3l2 .5-2 .5z"/>
</g>
<text font-size="6.1" fill="#191924" x="408.1" y="16.2">T04</text>
<g font-size="4.2">
<text x="375" y="28.2">DN</text>
<text x="125.4" y="55">DN</text>
<text x="134.8" y="136.6">DN</text>
<text x="22.5" y="181.6">K</text>
<text x="137.9" y="228.2">DN</text>
</g>
<g font-size="4.2" fill="#191924">
<text x="329.4" y="206.5">DETAIL K</text>
<text x="324.9" y="210.7">SCALE 1.5 : 2</text>
</g>
<g font-size="3.7" fill="#191924">
<text x="101.8" y="17.8">1</text>
<text x="123.2" y="14.8">101</text>
<text x="129.3" y="12.8">3</text>
<text x="129.3" y="16.4">8</text>
<text x="131.8" y="14.8">&quot;</text>
<text x="203.9" y="17.4">3</text>
<text x="66.1" y="20.5">6&quot;</text>
<text x="101.8" y="21.4">4</text>
<text x="104.3" y="19.8">&quot;</text>
<text x="201.3" y="19.4">7</text>
<text x="203.9" y="21">8</text>
<text x="206.4" y="19.4">&quot;</text>
<text x="242.4" y="23.5">45°</text>
<text x="327.5" y="22.4">3</text>
<text x="376.6" y="21.5">2.1838</text>
<text x="305.9" y="28.1">1</text>
<text x="323.2" y="24.4">11</text>
<text x="327.5" y="26">4</text>
<text x="330" y="24.4">&quot;</text>
<text x="53.7" y="30.5">22&quot;</text>
<text x="125.5" y="33.2">100&quot;</text>
<text x="305.9" y="31.7">4</text>
<text x="308.4" y="30.1">&quot;</text>
<text x="343.5" y="35.4">3</text>
<text x="312" y="37.4">1&quot;</text>
<text x="323.5" y="37.4">7&quot;</text>
<text x="340.9" y="37.4">2</text>
<text x="343.5" y="39">8</text>
<text x="346" y="37.4">&quot;</text>
<text x="375.8" y="40.8">11</text>
<text x="380.1" y="38.8">3</text>
<text x="382.6" y="40.8">&quot;</text>
<text x="63" y="46.1">6&quot; 11&quot;</text>
<text x="123.4" y="47.1">4</text>
<text x="123.4" y="43.5">1</text>
<text x="125.9" y="45.5">&quot;</text>
<text x="196.4" y="45.4">6&quot;</text>
<text x="380.1" y="42.4">4</text>
<text x="25.5" y="52.1">2.18</text>
<text x="302.1" y="51.7">1</text>
<text x="304.6" y="53.7">&quot;</text>
<text x="333.5" y="51.3">2</text>
<text x="336" y="49.3">3</text>
<text x="336" y="52.9">8</text>
<text x="338.5" y="51.3">&quot;</text>
<text x="302.1" y="55.3">4</text>
<text x="338.2" y="58.1">45°</text>
<text x="123.7" y="65.3">101</text>
<text x="129.8" y="63.3">3</text>
<text x="132.3" y="65.3">&quot;</text>
<text x="129.8" y="66.9">8</text>
<text x="324.7" y="66.5">9&quot;</text>
<text x="54.2" y="86.8">1</text>
<text x="56.7" y="84.8">3</text>
<text x="56.7" y="88.4">8</text>
<text x="59.2" y="86.8">&quot;</text>
<text x="142.6" y="86.2">76&quot;</text>
<text x="164.4" y="94.7">1</text>
<text x="164.4" y="98.3">4</text>
<text x="166.9" y="96.7">&quot;</text>
<text x="132.6" y="124.7">9&quot;</text>
<text x="154.4" y="124.7">9&quot;</text>
<text x="48.7" y="133.6">2.18</text>
<text x="144.3" y="150.3">76&quot;</text>
<text x="340.1" y="167.6">1&quot;</text>
<text x="140" y="173.5">76&quot;</text>
<text x="339.5" y="176.8">1</text>
<text x="342" y="178.8">&quot;</text>
<text x="360.7" y="177.6">11</text>
<text x="365" y="179.6">&quot;</text>
<text x="60.6" y="185.5">2&quot;</text>
<text x="117.8" y="185.5">18&quot;</text>
<text x="314.7" y="185.6">1</text>
<text x="317.2" y="183.7">3</text>
<text x="319.7" y="185.6">&quot;</text>
<text x="339.5" y="180.4">8</text>
<text x="360.7" y="181.2">16</text>
<text x="317.2" y="187.3">8</text>
<text x="335.5" y="188.6">1</text>
<text x="338" y="190.6">&quot;</text>
<text x="354.6" y="188.6">1</text>
<text x="357.1" y="190.6">&quot; 11</text>
<text x="365" y="191.7">&quot;</text>
<text x="335.5" y="192.2">2</text>
<text x="354.6" y="192.2">2</text>
<text x="360.7" y="193.3">16</text>
<text x="64.9" y="213.9">11.00</text>
<text x="91.2" y="213.9">9&quot;</text>
<text x="207.6" y="213.9">11&quot;</text>
<text x="49.4" y="230.5">2.1838</text>
<text x="133.4" y="242.4">76&quot;</text>
</g>
<g font-size="3.4" fill="#191924">
<text x="413" y="68.8" transform="rotate(-90 413 68.8)">M-12EK</text>
<text x="425.6" y="93.6" transform="rotate(-90 425.6 93.6)">T04</text>
<text x="413" y="176.7" transform="rotate(-90 413 176.7)">T04 RECESSED TROUGH 9&quot;x7 11/16&quot;x276&quot;</text>
<text x="419.4" y="176.7" transform="rotate(-90 419.4 176.7)">MARKET ST. WOODLANDS#2809</text>
</g>
<g font-size="2.8" fill="#191924">
<text x="348.5" y="15.8">T04-SHORT-ANG</text>
<text x="248.7" y="18.3">T04-ANG-1</text>
<text x="248.7" y="34.3">T04-ANG-1</text>
<text x="242.6" y="53">T04-ANG-1</text>
<text x="233.2" y="85.1">T04-ANG-2</text>
<text x="425.4" y="87.8" transform="rotate(-90 425.4 87.8)">T04 FULL ASS</text>
<text x="234" y="111">T04-ANG-2</text>
<text x="425.1" y="125.9" transform="rotate(-90 425.1 125.9)">1</text>
<text x="425.1" y="121.9" transform="rotate(-90 425.1 121.9)">/1</text>
<text x="237.3" y="135.9">T04-ANG-2</text>
<text x="425.1" y="151.3" transform="rotate(-90 425.1 151.3)">5/24/2026</text>
<text x="232.3" y="172.4">T04-ANG-2</text>
<text x="425.1" y="176.7" transform="rotate(-90 425.1 176.7)">RM</text>
<text x="231.4" y="204.4">T04-ANG-2</text>
<text x="232.2" y="233.8">T04-ANG-2</text>
</g>
<g font-size="2.1" fill="#191924">
<text x="408.1" y="9">Sheet:</text>
<text x="409.4" y="68.8" transform="rotate(-90 409.4 68.8)">Finish 1:</text>
<text x="415.7" y="68.8" transform="rotate(-90 415.7 68.8)">Finish 2:</text>
<text x="422.1" y="87.8" transform="rotate(-90 422.1 87.8)">File name:</text>
<text x="422.1" y="100.5" transform="rotate(-90 422.1 100.5)">REV.:</text>
<text x="422.1" y="113.2" transform="rotate(-90 422.1 113.2)">Scale:</text>
<text x="422.1" y="125.9" transform="rotate(-90 422.1 125.9)">Sheet:</text>
<text x="422.1" y="151.3" transform="rotate(-90 422.1 151.3)">Date:</text>
<text x="409.4" y="176.7" transform="rotate(-90 409.4 176.7)">Fixture:</text>
<text x="415.7" y="176.7" transform="rotate(-90 415.7 176.7)">Project:</text>
<text x="422.1" y="176.7" transform="rotate(-90 422.1 176.7)">Drawn:</text>
</g>
<g font-size="1.7" fill="#191924">
<text x="420.1" y="196.7" transform="rotate(-90 420.1 196.7)">± .005 ±1/2°</text>
<text x="410.6" y="201.3" transform="rotate(-90 410.6 201.3)">UNLESS OTHERWISE SPECIFIED:</text>
<text x="416.3" y="201.3" transform="rotate(-90 416.3 201.3)">TOLERANCES:</text>
<text x="418.2" y="201.3" transform="rotate(-90 418.2 201.3)">Fraction Decimal Angle</text>
<text x="420.1" y="201.3" transform="rotate(-90 420.1 201.3)">±1/32</text>
<text x="423.9" y="201.3" transform="rotate(-90 423.9 201.3)">DIMENSIONS ARE IN INCHES</text>
<text x="425.8" y="201.3" transform="rotate(-90 425.8 201.3)">DO NOT SCALE DRAWING</text>
</g>
</svg>
